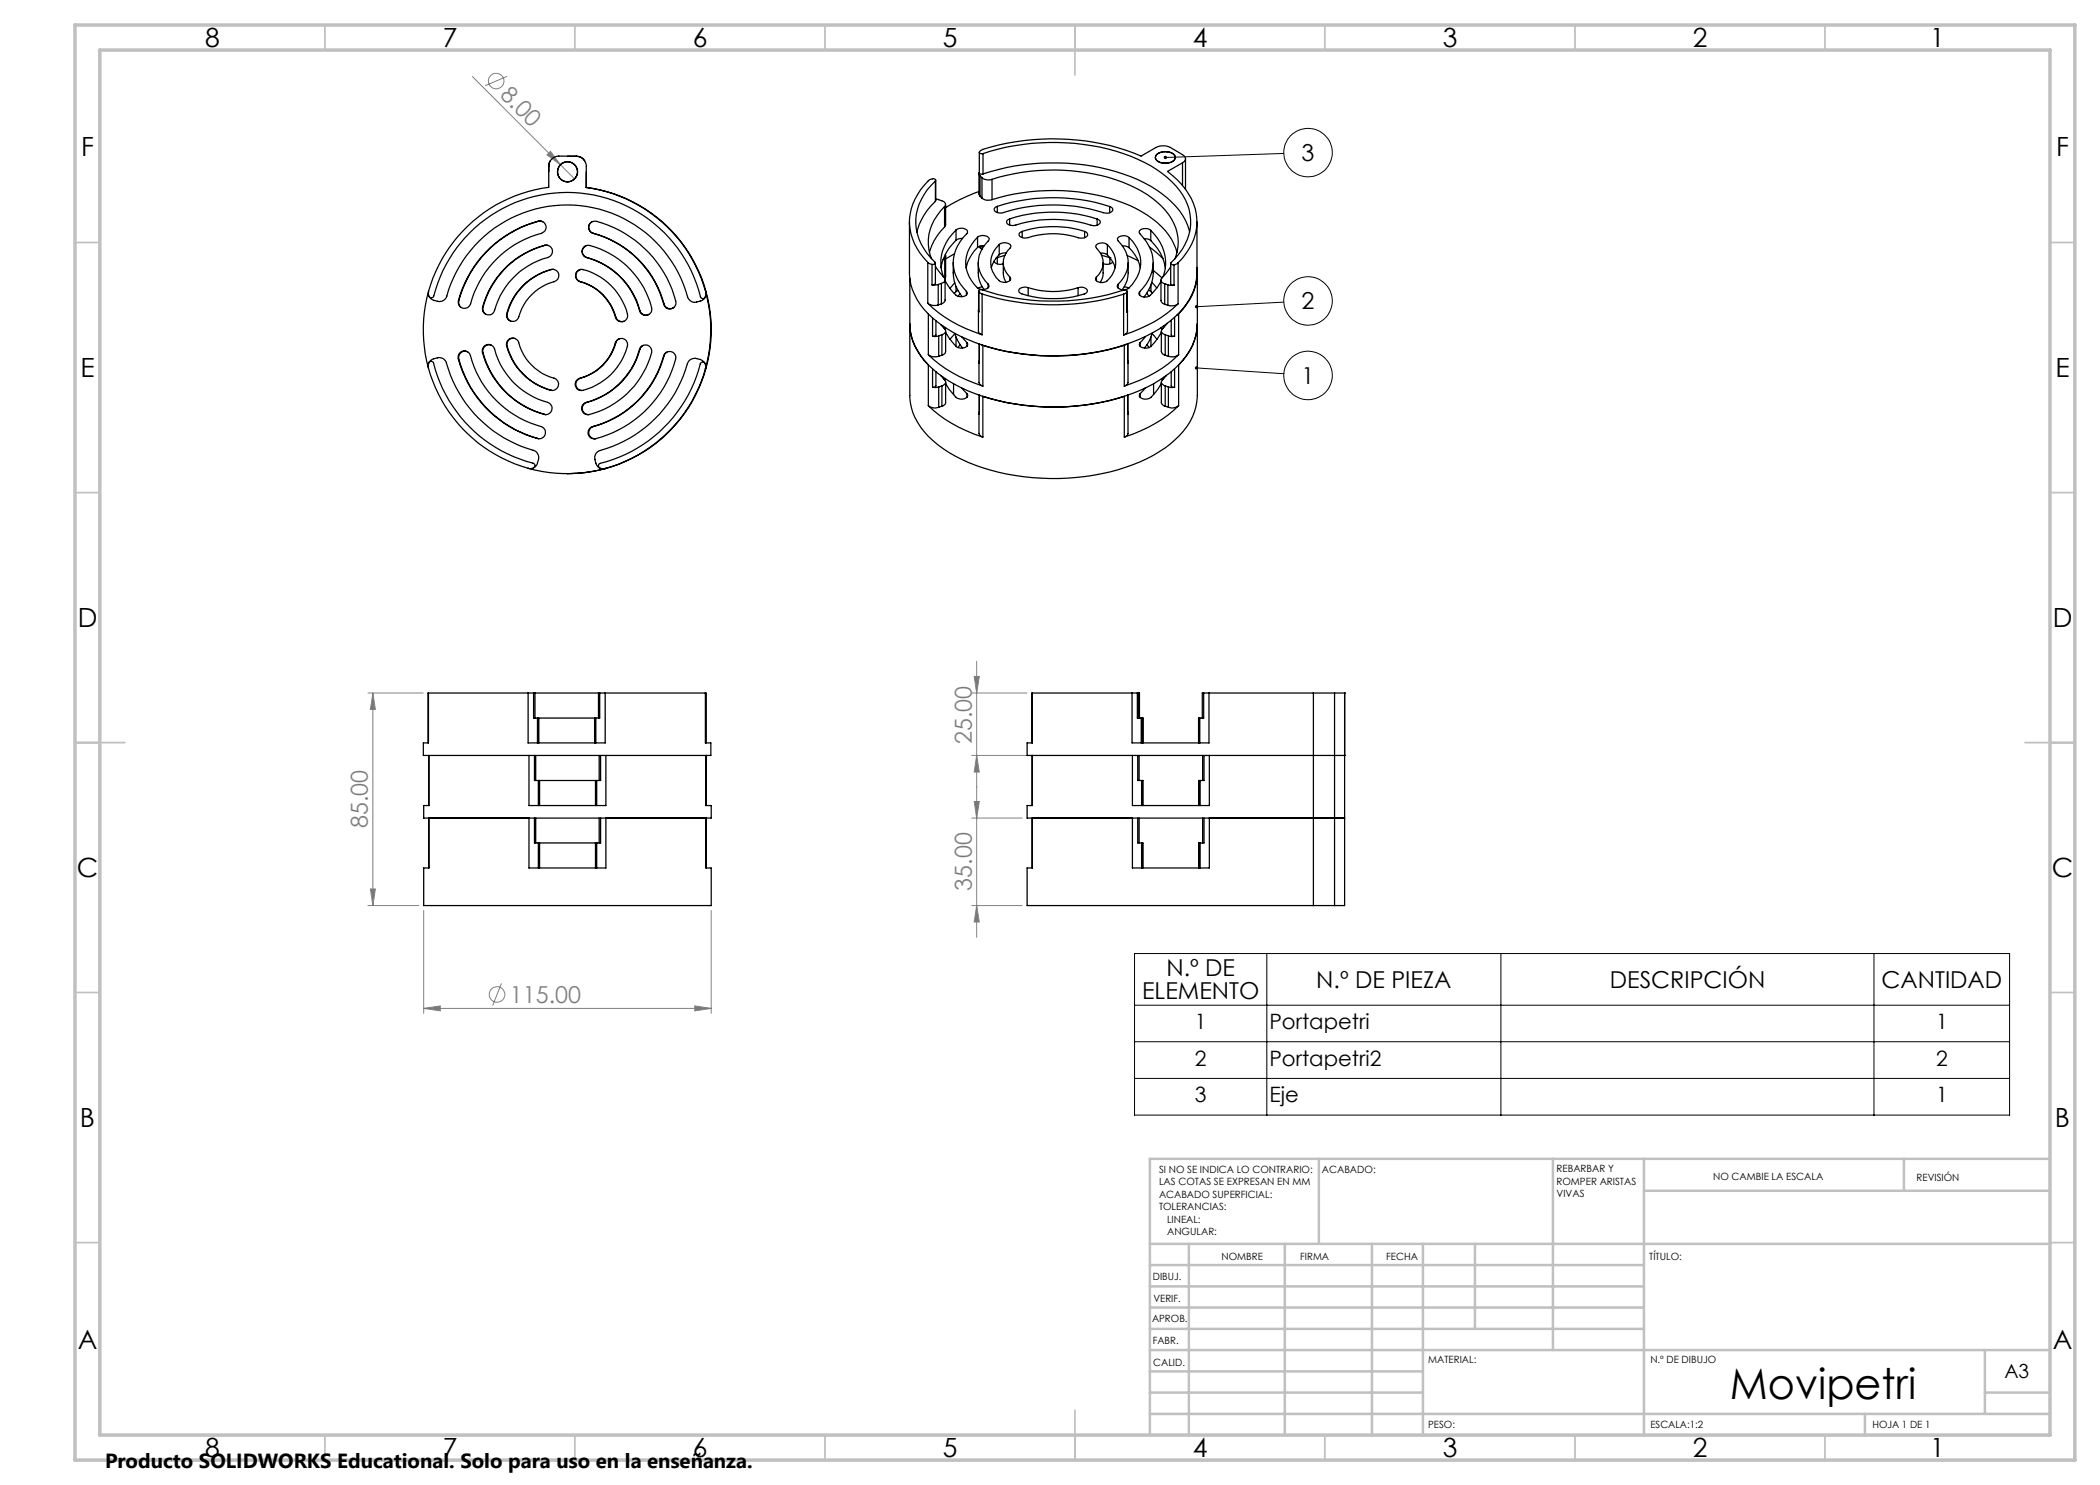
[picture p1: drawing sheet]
<svg xmlns="http://www.w3.org/2000/svg" width="420mm" height="297mm" viewBox="0 0 420 297" stroke-linecap="round" stroke-linejoin="round" font-family="sans-serif">
<g fill="none" stroke="#808080" stroke-width=".2">
<path d="M94.5 15.3l17.6 17.6M101.4 15.3l-4.4 1.8M109.4 31l.7-.7 2 2.6zM112.1 32.9l2.8 2.9M73.6 138.6h11M74.6 138.6l.5 3.3h-1zM74.6 138.6v42.5M194.3 138.6h11.1M194.8 135.3h1.1l-.6 3.3zM195.3 132.3v55.2M194.3 151.1h11.1M195.3 151.1l.6 3.3h-1.1z"/>
<path d="M74.1 177.8h1l-.5 3.3zM194.3 163.6h10.1M194.8 160.3h1.1l-.6 3.3zM73.6 181.1h10.1M84.7 182.1v20.6M100.3 196.7l-1.8 4.4M142.2 182.1v20.6M194.3 181.1h10.1M195.3 181.1l.6 3.3h-1.1zM84.7 201.7l3.4-.5v1zM84.7 201.7h57.5M139 201.2l3.2 .5-3.2 .5z"/>
<circle cx="99.2" cy="16.2" r="1.55"/>
<circle cx="99.4" cy="198.9" r="1.56"/>
</g>
<g fill="none" stroke="#000" stroke-width=".2">
<path d="M256.8 30.7l-23.7 .8M239.3 73.6l17.5 1.2M256.8 60.4l-17.5 .9M226.9 190.7h175v32.3h-175zM253.4 190.7v32.3M300.2 190.7v32.3M374.8 190.7v32.3M226.9 201h175M226.9 208.3h175M226.9 215.7h175"/>
<circle cx="261.6" cy="30.5" r="4.8"/>
<circle cx="261.6" cy="75.1" r="4.8"/>
<circle cx="261.6" cy="60.2" r="4.8"/>
</g>
<g fill="none" stroke="#c0c0c0" stroke-width=".35">
<path d="M65 5v5M115 5v5M165 5v5M215 5v10M265 5v5M315 5v5M365 5v5M15 48.5h5M410 48.5h5M15 98.5h5M410 98.5h5M15 148.5h10"/>
<path d="M405 148.5h10M15 198.5h5M410 198.5h5M15 248.5h5M410 248.5h5M65 287v5M115 287v5M165 287v5M215 282v10M265 287v5M315 287v5M365 287v5"/>
</g>
<g fill="none" stroke="#c0c0c0" stroke-width=".5">
<path d="M263.8 231.8v17M310.6 231.8v38.2M328.8 231.8v55.2M328.8 238.2h81.2M380.8 231.8v6.4M410 231.8h-180v55.2M230 248.8h180M230 257.3h98.8M230 253h98.8M237.8 248.8v38.2M257 248.8v38.2M274.4 248.8v38.2"/>
<path d="M284.6 248.8v38.2M295 248.8v17M230 265.8h98.8M230 261.5h98.8M230 278.5h54.6M230 274.3h54.6M230 270h180M397 278.5h13M397 270v12.8M230 282.8h180M373 282.8v4.2"/>
</g>
<path d="M15 5h400v287h-400zM20 10h390v277h-390z" fill="none" stroke="#c0c0c0" stroke-width=".7"/>
<path d="M232.9 31.2l-.2 .3h.4h-.4a.34 .34 0 0 0 .4 .3 .34 .34 0 0 0 .3-.4 .34 .34 0 0 0-.5-.2zM239.1 61.1l-.1 .2h.3h-.3a.34 .34 0 0 0 .4 .4 .34 .34 0 0 0 .2-.5 .34 .34 0 0 0-.5-.1zM239.1 73.3l-.1 .3h.3h-.3a.33 .33 0 0 0 .4 .3 .33 .33 0 0 0 .2-.5 .33 .33 0 0 0-.5-.1z" fill="#000"/>
<g fill="#808080">
<path d="M109.4 31l.7-.7 2 2.6z"/>
<path d="M84.7 201.7l3.4-.5v1zM139 201.2l3.2 .5-3.2 .5z"/>
<path d="M195.3 181.1l.6 3.3h-1.1zM194.8 160.3h1.1l-.6 3.3z"/>
<path d="M74.6 138.6l.5 3.3h-1zM74.1 177.8h1l-.5 3.3zM194.8 135.3h1.1l-.6 3.3zM195.3 151.1l.6 3.3h-1.1z"/>
</g>
<g fill="none" stroke="#000" stroke-width=".25">
<path d="M109.7 33.2v4.3a28.8 28.8 0 0 0-24 20.7M110.1 32.1l-.4 1.1M113.5 31.3h1.8M115.3 31.3l-3.5-.1a2.05 2.05 0 0 0-2.1 2M115.3 31.3a1.99 1.99 0 0 1 2 2l-.1 4.2M115.3 31.3a2 2 0 0 1 1.6 .9M117.2 37.5a28.8 28.8 0 0 1 23.9 20.9M117.3 37.5a28.6 28.6 0 0 1 23.9 20.8M117.3 34.4v3.1M187.1 36.2a.48 .48 0 0 0-.3-.5 .48 .48 0 0 0-.6 .1l-.3 .2a10.8 10.8 0 0 0-.3 16.5M187.1 36.2a10.4 10.4 0 0 0-2.9 12.6 15.5 15.5 0 0 0 2.8 3.8l-.1 .2-.5 .1M187.1 36.2v4.1"/>
<path d="M187.1 36.1v4.2M187.1 39.8l1.2 .3a.71 .71 0 0 1 .7 .4 .71 .71 0 0 1-.1 .8M195.8 38.3l-.9 .3a33.2 33.2 0 0 0-5.8 2.9M195.8 34.7v4.1l.2 .5M195.9 34.5l-.1 .4 .2 .3M195.9 30.5v4.1l.4 .3 .3-.1M196 39.3l.4 .3M196 35.2l.4 .3M196 35.2v4.1M196.4 39.6a1.98 1.98 0 0 0 2 .3M196.4 35.5a2.09 2.09 0 0 0 2 .4M196.4 35.5v4.1"/>
<path d="M196.6 30.7a.42 .42 0 0 1-.5 .1 .42 .42 0 0 1-.2-.5l.2-.2a46.5 46.5 0 0 1 32.1 1.1l3-1.7a3.4 3.4 0 0 1 2.9 0l2.4 1.4a.85 .85 0 0 1 .6 .8 .85 .85 0 0 1-.6 .9M196.6 30.7a44.6 44.6 0 0 1 30.9 1.2 19.1 19.1 0 0 1 9.6 8.1 10 10 0 0 1-2 11.7l-.9 .8a.38 .38 0 0 0 .1 .5 .38 .38 0 0 0 .5-.1M196.6 34.8a44 44 0 0 1 32.3 1.8 17.4 17.4 0 0 1 8.6 8.4l.4 1.4M196.6 30.7v4.1M198.4 39.9a40.4 40.4 0 0 1 28.8 1.8 15.4 15.4 0 0 1 8 8l.2 .8M198.4 35.9a40.4 40.4 0 0 1 27.6 1.1 17 17 0 0 1 8.8 7.7 8.4 8.4 0 0 1 .2 7M198.4 35.9v4M231.4 30.8a2.88 2.88 0 0 1 3.5 .2 .95 .95 0 0 1-.7 1.5 2.71 2.71 0 0 1-3-.6 .81 .81 0 0 1 .2-1.1zM236.5 32.6l-3 1.7a13.3 13.3 0 0 1 5.9 9.4 11.2 11.2 0 0 1-3.8 8.9M236.5 32.6v4.5M237.1 31.7v6.2M85.7 58.2v.7l.1 .4"/>
<path d="M85.7 58.2a28.8 28.8 0 0 0 0 15.4M85.8 59.3a.5 .5 0 0 0 .5 .2 .5 .5 0 0 0 .4-.3 27.5 27.5 0 0 1 26.9-20.7 27.5 27.5 0 0 1 26.6 21l.2 .2h.3l.3-.3M85.8 59.3l.6 .6a2.64 2.64 0 0 0 2.3 .2l.2-.1a2.7 2.7 0 0 0 .8-2 25 25 0 0 1 24.6-17 25 25 0 0 1 23.3 18.6l.4 .5a2.11 2.11 0 0 0 2.4 0l.6-.7M97.1 50.5a22.2 22.2 0 0 1 10.9-6.3 1.26 1.26 0 0 1 1.2 1.1 1.26 1.26 0 0 1-.9 1.4 20.2 20.2 0 0 0-14.3 14.3 1.24 1.24 0 0 1-1.6 .6 1.24 1.24 0 0 1-.7-1.5 22.8 22.8 0 0 1 5.4-9.6zM100.7 54a17.6 17.6 0 0 1 8.5-5 1.26 1.26 0 0 1 1.3 1.1 1.26 1.26 0 0 1-.9 1.4 15.2 15.2 0 0 0-10.8 10.8 1.24 1.24 0 0 1-1.5 .6 1.24 1.24 0 0 1-.8-1.5 17.4 17.4 0 0 1 4.2-7.4zM104.6 57.1a12.2 12.2 0 0 1 5.9-3.2 1.26 1.26 0 0 1 1.3 1 1.26 1.26 0 0 1-1 1.4 10.2 10.2 0 0 0-7.2 7.3 1.24 1.24 0 0 1-1.5 .6 1.24 1.24 0 0 1-.7-1.5 12.4 12.4 0 0 1 3.2-5.6zM107.7 44.3h.8M107.7 44.3a22.3 22.3 0 0 0-16 16.2l.2 .6 .2 .4M109 49.1h.6M109 49.1a17.5 17.5 0 0 0-12.4 12.7l.1 .5 .5 .5M110.7 53.9a12.1 12.1 0 0 0-9.3 9.1v.4a1.17 1.17 0 0 0 .8 .8M115.3 54.4l.2-.2a1.11 1.11 0 0 1 1.2-.3 12 12 0 0 1 8.8 9.5 1.26 1.26 0 0 1-1.2 1 1.26 1.26 0 0 1-1.2-1 10.2 10.2 0 0 0-7.4-7.2l-.5-.6-.1-.6z"/>
<path d="M116.2 53.9a1.25 1.25 0 0 0-1 1.2 1.25 1.25 0 0 0 .9 1.2 10 10 0 0 1 7.2 7.4 1.33 1.33 0 0 0 1.5 .6M116.8 49.4a1.15 1.15 0 0 1 1.2-.3 17.3 17.3 0 0 1 12.4 12.7 1.24 1.24 0 0 1-1.1 1.3 1.24 1.24 0 0 1-1.4-.9 15 15 0 0 0-10.8-10.8 1.26 1.26 0 0 1-.3-2zM117.4 49.1a1.24 1.24 0 0 0-1 1.2 1.24 1.24 0 0 0 1 1.2M117.4 51.5a15.2 15.2 0 0 1 10.7 10.9l.2 .2a1.23 1.23 0 0 0 1.5 .3M118.1 44.5l.3-.2a2.42 2.42 0 0 1 2.1 .3 22.3 22.3 0 0 1 14.7 15.9 1.24 1.24 0 0 1-1.1 1.3 1.24 1.24 0 0 1-1.3-.9 20.2 20.2 0 0 0-14.4-14.3 1.26 1.26 0 0 1-.3-2.1zM118.4 44.3a1.26 1.26 0 0 0-.6 1.3 1.26 1.26 0 0 0 .9 1.1M118.7 46.7a20.2 20.2 0 0 1 14.2 14.4l.7 .6a1.17 1.17 0 0 0 1.2-.2M141.1 58.4l-.1 1M141.1 58.4a28.3 28.3 0 0 1 0 15.4M141.2 58.3l.1 .5M141.2 58.3a28.4 28.4 0 0 1 0 15.4M181.9 44.4v10.2a12.6 12.6 0 0 0 5.5 9.7 35.3 35.3 0 0 0 19 6.7 42.7 42.7 0 0 0 25.3-5.1 15.5 15.5 0 0 0 7.4-9l.3-2v-10.5"/>
<path d="M185.6 52.5l.8 .4M185.6 52.5v8.1M186.4 52.9v4.1M187.1 52.6v4.1l-.3 .2-.4 .1M187.1 40.3a12.4 12.4 0 0 0-3.7 6.1M187.1 53.2l1.7 2.3a.71 .71 0 0 1 .1 .8 .71 .71 0 0 1-.6 .4M187.6 56.9l-1.2 .1M187.6 56.9v4.1M188.3 56.7l-.7 .2M188.3 56.7v4.1M188.9 45.4a11.1 11.1 0 0 0-3 5.1M188.9 41.3a9.4 9.4 0 0 0-2.6 10.4"/>
<path d="M188.9 41.3v4.1M188.9 51.6l-.3 .3M189 55.9v4.2l-.3 .4-.4 .3M189 56.2l.2 .3a7 7 0 0 0 2.5 2.8h.4a.97 .97 0 0 0 1.3-.8l-.1-.2M189.1 50.9v.4l-.2 .3M189.1 40.9v4.1l-.2 .4M189.1 51.1v4.2l-.2 .4v-4.1M190.6 52.5a8.6 8.6 0 0 0 1.8 6.8M190.9 50.8l-1.8 1M191 56.5l-1 1.2M191.2 46a1.54 1.54 0 0 1 2.3 .3v.2a7.9 7.9 0 0 0-2.4 8.6 9.9 9.9 0 0 0 2.2 3.2M191.2 46a8.5 8.5 0 0 0-2.5 9.3"/>
<path d="M191.2 48a9.7 9.7 0 0 0-3 5.5M191.2 46v2M191.2 57.3v1M191.2 58.3l-.3 .4M191.6 58.1l-.4 .2M192 58.7l-.4 .6M192.5 47.7l-.7 .1-.6 .2M193.3 58.3v.7M195.5 47.4a1.67 1.67 0 0 1 2.3 .3v.3a5.8 5.8 0 0 0-1.7 6.7l1.5 2.1M195.5 47.4a6.6 6.6 0 0 0-1.2 8.7 3 3 0 0 0 1.7 1.8h.8a.85 .85 0 0 0 1-.9l-.2-.2M195.5 49.5a8 8 0 0 0-2.3 4M195.5 47.4v2.1"/>
<path d="M195.7 52.5a7.2 7.2 0 0 0 .8 5l.3 .4M195.7 58.2v8l.3 .5 .4 .3M195.8 58.3l.6 .5M195.8 58.3a.44 .44 0 0 1 .7-.3 46.4 46.4 0 0 0 28.6 0l.3 .2v.1M195.8 58.3v4.1M195.8 49.3l.2 .2M196 49.2v.3M196 49.5l.4 .4M196.4 49.1v.7M196.4 58.8a47.8 47.8 0 0 0 28.3 0M196.4 58.8v8.2M196.5 57.4l-.9 .3"/>
<path d="M196.8 49.1l-.7 .1-.6 .3M197.6 56.8v.8M198.8 52.2l.1 .1a1.63 1.63 0 0 0 1.8 .5M199.5 41.3a.64 .64 0 0 0-.6 .7 1.58 1.58 0 0 0 1.8 .5 33.8 33.8 0 0 1 20.4 .1h.3a1.03 1.03 0 0 0 1.2-.8l-.7-.5M199.5 41.3a36.9 36.9 0 0 1 22.4 0M199.5 51.5l-.3 .1M199.5 41.3v1.2M199.5 51.5v1.3M199.8 48.9a1.63 1.63 0 0 1 2.4 .3l-.1 .2a3.9 3.9 0 0 0-.1 6M199.8 48.9a4.6 4.6 0 0 0 .6 7.5 1.5 1.5 0 0 0 1.7-.6l-.1-.4M199.8 50.9a5.5 5.5 0 0 0-1.5 2.6M199.8 48.9v2"/>
<path d="M200.7 52.5a5.8 5.8 0 0 0 .4 3.8l.1 .2M201 51.1l-1.5 .4M201.2 50.6l-.8 .1-.6 .2M201.9 43.8a.64 .64 0 0 0-.6 .7 .64 .64 0 0 0 .7 .5 3.7 3.7 0 0 0 2.3-.3 26 26 0 0 1 14.2 .4 1.19 1.19 0 0 0 1.6-.8l-.7-.5M201.9 43.8a28.7 28.7 0 0 1 17.5 0M201.9 43.8v1.2M202 55.4v.7M204.4 46.3a.64 .64 0 0 0-.6 .8 1.58 1.58 0 0 0 1.9 .4 16.7 16.7 0 0 1 10.3 .1 1.13 1.13 0 0 0 1.5-.8l-.3-.4-.3-.1M204.4 46.3a20.8 20.8 0 0 1 12.5 0M204.4 46.3v1.2M205.6 57.5l-.7-.1a.98 .98 0 0 0-1.1 .8v.3a16.9 16.9 0 0 0 8.6 1.2l2.3-.3 2.2-.6a.61 .61 0 0 0 .4-1 1.66 1.66 0 0 0-1.7-.3M205.6 57.5a16.4 16.4 0 0 0 10 0"/>
<path d="M205.6 57.5v1.6M215.6 57.5v1.7M216.9 46.3v1.3M219.3 55.4v.8M219.4 43.8v1.2M220.1 50.7h.8l.6 .3M220.3 51l1.7 .5M220.6 52.5a5.5 5.5 0 0 1-.5 3.9v.1M221.5 48.9a1.67 1.67 0 0 0-2.4 .3l.1 .3a3.9 3.9 0 0 1 .1 5.9M221.5 48.9a4.6 4.6 0 0 1-.6 7.5 1.5 1.5 0 0 1-1.8-.5l.2-.5M221.5 51a6 6 0 0 1 1.5 2.5M221.5 48.9v2.1"/>
<path d="M221.9 41.3v1.2M222 51.5h.1M222 51.5v1.3M222.5 52.3a1.64 1.64 0 0 1-1.9 .4M223.6 56.9v.7M224.5 49.2h.7l.6 .3M224.7 58.8v8.2M224.9 57.4l.8 .2M225.4 58.3l-.7 .5M225.4 58.3v4.1M225.4 51.1l2.2 1M225.6 52.5v2.1a5.3 5.3 0 0 1-1.2 3.4"/>
<path d="M225.8 47.5a1.59 1.59 0 0 0-2.3 .3v.2a5.8 5.8 0 0 1 1.2 7.5l-1.1 1.4M225.8 47.5a6.4 6.4 0 0 1-.6 10.4 1.45 1.45 0 0 1-1.8-.6l.2-.4M225.8 49.5a7.7 7.7 0 0 1 2.3 4M225.8 47.5v2M227.9 58.3v.8M228.8 47.8a1.51 1.51 0 0 1 1.4 .3M229.4 58.6l.4 .7M229.7 58.1l.5 .2M229.9 49.5l2.7 2.2M230.2 46.1a1.59 1.59 0 0 0-2.4 .3l.1 .2a8.6 8.6 0 0 1 2.7 6.8 8.9 8.9 0 0 1-2.7 4.9M230.2 46.1a8.6 8.6 0 0 1 2.4 9.2M230.2 48.1a9.7 9.7 0 0 1 2.9 5.4"/>
<path d="M230.2 46.1v2M230.2 58.3l.3 .3M230.2 57v1.3M230.4 56.5l1 1.1M230.6 52.5a8.9 8.9 0 0 1-1.8 6.9M230.6 54.1l1.8 1.5M232.2 56.3l-1.4 1.9a1.92 1.92 0 0 1-2.7 1 .51 .51 0 0 1-.2-.9M232.2 56v4.1l.3 .5 .4 .3M232.4 55.6a.71 .71 0 0 0-.1 .8 .71 .71 0 0 0 .6 .4M232.9 56.8l.7 .2M232.9 56.8v4.1M233.6 57h1.2"/>
<path d="M233.6 57v4.1M234.1 52.7v4.1l.1 .2h.6M234.1 53.4l-1.7 2.2M234.8 52.9v4.1M235.6 52.6l-.8 .3M235.6 52.6v8.1M239.4 53.5a11.3 11.3 0 0 1-3.7 9.3M239.5 54.6v24.5a12 12 0 0 1-4.5 8.8 32 32 0 0 1-16.4 7.2 45.9 45.9 0 0 1-26.3-3.2 19.3 19.3 0 0 1-9.3-8.4 10.7 10.7 0 0 1-1-4.4v-23.4M85.7 73.6a28.7 28.7 0 0 0 19.9 20.1M85.8 72.5l-.2 .7 .1 .4M85.8 72.5a.48 .48 0 0 1 .5-.3 .48 .48 0 0 1 .4 .4 27.8 27.8 0 0 0 20.2 20.2l.1 .3-.3 .5M85.8 72.5l.4-.5 .4-.2a1.73 1.73 0 0 1 2.7 .8 25.7 25.7 0 0 0 17.9 17.7 1.96 1.96 0 0 1 .2 2.6l-.7 .7"/>
<path d="M91.9 70.6a1.25 1.25 0 0 1 2.2 .5 20.2 20.2 0 0 0 14.3 14.3 1.24 1.24 0 0 1 .6 1.6 1.24 1.24 0 0 1-1.5 .7 22.2 22.2 0 0 1-15.9-16.3zM93.5 70.4a1.26 1.26 0 0 0-1.3 .1 1.26 1.26 0 0 0-.4 1.3 22.4 22.4 0 0 0 16 15.9M96.8 69.4a1.23 1.23 0 0 1 1.2-.5 1.23 1.23 0 0 1 .9 .9 15.1 15.1 0 0 0 10.8 10.8 1.24 1.24 0 0 1 .6 1.5 1.24 1.24 0 0 1-1.5 .8 17.3 17.3 0 0 1-12.4-12.7zM98.2 69a1.25 1.25 0 0 0-1.6 1.5 17.5 17.5 0 0 0 12.5 12.4M101.8 67.8a1.29 1.29 0 0 1 2 .7 10.2 10.2 0 0 0 7.3 7.2 1.27 1.27 0 0 1 .5 1.6 1.27 1.27 0 0 1-1.5 .8 12.6 12.6 0 0 1-8.8-9.2l.1-.6zM103 67.7a1.25 1.25 0 0 0-1.6 1.5 12.5 12.5 0 0 0 9.1 8.9M115.4 75.9l.3-.1a10.2 10.2 0 0 0 7.5-7.5 1.24 1.24 0 0 1 1.5-.5 1.24 1.24 0 0 1 .8 1.4 12.3 12.3 0 0 1-9.2 8.9 1.26 1.26 0 0 1-1.2-.8 1.26 1.26 0 0 1 .3-1.4zM123.9 67.7l-.2 .2a1.87 1.87 0 0 0-.8 1.5 10.4 10.4 0 0 1-7.1 6.4 1.24 1.24 0 0 0-.6 1.4 1.24 1.24 0 0 0 1.2 .9M128.7 69.1h-.2a2.34 2.34 0 0 0-.8 1.8 15 15 0 0 1-10.6 9.7 1.27 1.27 0 0 0-.6 1.4 1.27 1.27 0 0 0 1.3 .9M133.4 70.4a2.24 2.24 0 0 0-.9 1.9 20.1 20.1 0 0 1-14.1 13.1 1.26 1.26 0 0 0-.6 1.5 1.26 1.26 0 0 0 1.3 .9M141 72.7a.52 .52 0 0 0-.5-.3 .52 .52 0 0 0-.4 .4 27.7 27.7 0 0 1-20.3 20l-.1 .4 .2 .4M141 72.7l.1 .5v.6"/>
<path d="M141 72.7l-.7-.7a1.99 1.99 0 0 0-2.6 .2 26.9 26.9 0 0 1-7.6 12.4 27.4 27.4 0 0 1-10.6 5.7 2.16 2.16 0 0 0-.1 2.8l.5 .5M141.1 73.8a28.8 28.8 0 0 1-20.1 19.9M141.2 73.7a28.7 28.7 0 0 1-20 20M141.3 73.2l-.1 .5M185.6 60.6a26.5 26.5 0 0 0 10.8 6.4M185.6 60.6a2.23 2.23 0 0 0 2 .4M185.7 70.9a27.4 27.4 0 0 0 10.9 6.3M185.7 70.9a2.11 2.11 0 0 0 2 .4M185.7 62.8v8.1M186.5 63.6v3.6M186.5 73.8v3.7M187.2 64.2v2.8l-.4 .3-.3-.1"/>
<path d="M187.2 74.3v2.9l-.3 .2-.4 .1M187.7 67.2l-.6 .1-.6-.1M187.7 77.4l-1.2 .1M187.7 67.2v4.1M187.7 77.4v4.1M188.1 75.1l.8 .9a.73 .73 0 0 1 .1 .8 .73 .73 0 0 1-.6 .4M188.1 64.9l.8 .9M188.3 60.8l-.7 .2M188.4 71l-.7 .3M188.4 67l-.7 .2M188.4 67v4M188.4 77.2v4"/>
<path d="M188.4 77.2l-.7 .2M188.6 75.4l.1 .4M188.6 65.2l.1 .4M188.9 65.8a.71 .71 0 0 1 .1 .8 .71 .71 0 0 1-.6 .4M188.9 65.5v.3M189 75.7l-.1 .2M189.1 66.2v4.1l-.1 .4-.6 .3M189.1 66.5l.7 1.1 1.4 1.7M189.1 65.6l-.1 .2M189.1 76.4v4.2l-.1 .3-.6 .3M189.1 76.7a9.5 9.5 0 0 0 2.4 3l.3 .1a1.24 1.24 0 0 0 1.7-.9l-.1-.2M190.7 76.7v2.2"/>
<path d="M191 66.7a8.4 8.4 0 0 0 1.5 2.9M191 66.7l-1 1.2M191.2 67.4v1.9M192 68.9l-.4 .6M192.4 67.4l1 1.1M192.4 77.6l1 1.1M193.4 68.5a.72 .72 0 0 1-.1 .9 .72 .72 0 0 1-.8 .2h-.7l-.6-.3M193.4 68.5v.8M193.4 78.7v.8M195.7 61.9l.1 .5M195.7 62.3l.1 .1M195.8 72.4v4.1l.3 .5 .5 .2"/>
<path d="M195.9 68.8v3.9v-.5M195.9 79v3.9M196.3 69l.3 .1M196.6 69.1a48.2 48.2 0 0 0 28.3 0M196.6 69.1v8.1M224.9 69.1v8.1M225.2 68.9l-.3 .2M225.4 61.9v.5M225.5 62.2v4.1l-.3 .5-.5 .2M225.6 72.2l-.1 .5M225.6 72.6l-.1 .1M225.6 68.8l-.1 3.9"/>
<path d="M225.6 79l-.1 3.9M225.6 72.4v4.1l-.1 .4-.6 .3M228 68.5a.5 .5 0 0 0 .2 .9l1 .2 1-.3M228 68.5v.8M228 78.7v.8M229 77.6l-1 1.1M229.1 67.3l-1.1 1.2M229.4 68.9l.4 .6M230.2 67.4v1.9M230.4 66.7l1 1.2M230.5 66.6a7.4 7.4 0 0 1-1.6 3M230.7 76.7v2.2"/>
<path d="M232.2 65.6l.2 .2M232.3 66.5l-.7 1.1-1.4 1.7M232.3 66.2v4.1l.3 .5 .4 .2M232.3 76.7a7.2 7.2 0 0 1-2.7 3.1 1.5 1.5 0 0 1-1.7-.6l.1-.5M232.3 76.4v4.2l.3 .4 .4 .2M232.4 75.7l.1 .2M232.8 75.4l-.1 .4M232.8 65.1l-.1 .5M232.9 60.9l.7 .2M233 71l.7 .3M233 67l.7 .2M233 67v4"/>
<path d="M233 77.2v4M233 77.2l.7 .2M233.3 75.1l-.8 .9a.73 .73 0 0 0-.1 .8 .73 .73 0 0 0 .6 .4M233.5 64.7l-1 1.1a.71 .71 0 0 0-.1 .8 .71 .71 0 0 0 .6 .4M233.7 67.2l.6 .1 .6-.1M233.7 77.4l1.2 .1M233.7 67.2v4.1M233.7 77.4v4.1M234.2 64.1v2.9l.4 .3 .3-.1M234.2 74.3v2.9l.3 .2 .4 .1M234.9 63.5v3.7M234.9 73.8v3.7"/>
<path d="M235.6 60.7a26.2 26.2 0 0 1-10.9 6.3M235.6 60.7a2.32 2.32 0 0 1-2 .4M235.7 70.9a27 27 0 0 1-10.8 6.3M235.7 70.9a2.06 2.06 0 0 1-2 .4M235.7 62.8l-.3 .2M235.7 62.8v8.1M105.6 93.7a28.8 28.8 0 0 0 15.4 0M106.7 93.6l-.5 .1h-.6M116.5 81a2.57 2.57 0 0 1 1.8-.8 15.2 15.2 0 0 0 9.7-10.6 1.26 1.26 0 0 1 1.6-.5 1.26 1.26 0 0 1 .7 1.5 17.3 17.3 0 0 1-12.7 12.3 1.26 1.26 0 0 1-1.1-1.9zM118 85.6l.3-.2a20.1 20.1 0 0 0 14.5-14.5 1.24 1.24 0 0 1 1.6-.5 1.24 1.24 0 0 1 .7 1.5 22.3 22.3 0 0 1-16.2 15.9 1.24 1.24 0 0 1-1.2-.8 1.24 1.24 0 0 1 .3-1.4zM119.9 93.6l.6 .2 .5-.1M121.2 93.7h-.3"/>
<path d="M121.2 93.7l-4.2 .8-3.6 .3M185.7 81.1v-8.1a11.9 11.9 0 0 1-3.7-8.2 12 12 0 0 0 4.5 9 32.1 32.1 0 0 0 16.6 7 45 45 0 0 0 27.5-4 17 17 0 0 0 8.3-8.8l.5-1.9 .1-1.3a11.7 11.7 0 0 1-3.8 8.2v8.1M185.7 81.1a27.4 27.4 0 0 0 10.9 6.3M185.7 81.1a2.11 2.11 0 0 0 2 .4M188.4 81.2l-.7 .3M195.8 82.6v4.1l.3 .5 .5 .2M195.9 82.8v.1M195.9 82.4v.5M196.6 87.4v-8.1a47.4 47.4 0 0 0 28.3 0v8.1M225.6 82.4l-.1 .5M225.6 82.8l-.1 .1M225.6 82.6v4.1l-.1 .4-.6 .3"/>
<path d="M233 81.2l.7 .3M235.7 81.1a27 27 0 0 1-10.8 6.3M235.7 81.1a2.06 2.06 0 0 1-2 .4M85.7 138.6h19.9M85.7 138.6v10h-1v2.5h36.5M85.7 138.6l-.1 10M105.6 138.6v10h15.4v-10M105.6 138.6h1.1M106.7 138.6v5h.8M106.7 138.6h.3M107 138.6h12.7M107 138.6v5"/>
<path d="M119.7 138.6h.2M119.7 138.6v5M119.9 138.6v5h-.7M119.9 138.6h1.1M121 138.6h20.1M141.1 138.6v10h1.1v2.5h-.9M141.1 138.6h.1M141.1 138.6l.1 10M141.1 138.6v10M206.4 138.6v10h-1v2.5h1M206.4 138.6h20M206.4 138.6v10"/>
<path d="M226.4 138.6v10h15.4v-10M226.4 138.6h1.1M227.5 138.6v5h.7M227.5 138.6h.3M227.8 138.6h.1v5M227.8 138.6v5M240.7 138.6v5h-.7M240.7 138.6h1.1M240.7 138.6h-.2v5M241.8 138.6h20.9M262.7 138.6v42.5M262.7 138.6h4.2"/>
<path d="M266.9 138.6h2M266.9 138.6v42.5M268.9 138.6h.1M268.9 138.6v42.5h-2M85.7 151.1v10M85.8 151.1v10h-1.1v2.5h57.5v-2.5h-1v-10M105.8 151.1v10h15.4v-10M106.9 151.1v5h.8M107.1 151.1v5M107.5 143.6v5M107.5 143.6h.2M107.7 156.1v5"/>
<path d="M107.7 156.1h.1M107.7 143.6v5M107.7 143.6h11.2M107.8 156.1h.1M107.8 156.1v5M107.9 156.1h11.2M107.9 156.1v5M118.9 143.6h.1M118.9 143.6v5M119 143.6v5M119 143.6h.2M119.1 156.1h.1"/>
<path d="M119.1 156.1v5M119.1 156.1h.2M119.2 143.6v5M119.3 156.1v5M119.8 151.1v5M120.1 151.1v5h-.8M121.2 151.1h20M141.2 151.1h.1M141.3 151.1v10M206.4 151.1h.1M206.4 151.1v10M206.5 151.1v10h-1.1v2.5h57.3"/>
<path d="M206.5 151.1h20M226.5 151.1h15.4M226.5 151.1v10h15.4v-10M227.5 151.1v5h.8M227.8 151.1v5M228.2 143.6h.3M228.2 143.6v5M228.3 156.1h.3l-.1 5M228.3 156.1v5M228.5 143.6v5M228.5 143.6h.1v5M239.7 143.6v5"/>
<path d="M239.7 143.6h.3M239.8 156.1h.1M239.8 156.1v5M239.8 156.1h.2M240 143.6v5M240 156.1v5M240.5 151.1v5M240.8 151.1v5h-.8M241.9 151.1h27M268.9 151.1h.1M85.7 163.6v10M85.8 163.6h20v10h15.4v-10h20v10h1v7.5h-57.5v-7.5h1.1z"/>
<path d="M106.9 163.6v5h.8M107.1 163.6v5M107.7 168.6v5M107.7 168.6h.1M107.8 168.6h.1M107.8 168.6v5M107.9 168.6h11.2M107.9 168.6v5M119.1 168.6h.1M119.1 168.6v5M119.1 168.6h.2M119.3 168.6v5"/>
<path d="M119.8 163.6v5M120.1 163.6v5h-.8M141.3 163.6v10M206.4 163.6v10M227.5 163.6v5h.8M227.8 163.6v5M228.3 168.6h.3l-.1 5M228.3 168.6v5M239.8 168.6h.1M239.8 168.6v5M239.8 168.6h.2M240 168.6v5"/>
<path d="M240.5 163.6v5M240.8 163.6v5h-.8M262.7 163.6h6.2M262.7 163.6h-20.8v10h-15.4v-10h-20v10h-1.1v7.5h57.3M262.7 181.1h4.2"/>
<circle cx="113.5" cy="34.4" r="2"/>
</g>
<text font-size="8.5" x="346" y="279.7">Movipetri</text>
<g font-size="5.3">
<text x="41" y="9.5">8</text>
<text x="88.5" y="9.5">7</text>
<text x="138.5" y="9.5">6</text>
<text x="188.5" y="9.5">5</text>
<text x="238.5" y="9.5">4</text>
<text x="288.5" y="9.5">3</text>
<text x="338.5" y="9.5">2</text>
<text x="386" y="9.5">1</text>
<text x="16.2" y="31.2">F</text>
<text x="411.2" y="31.2">F</text>
<text x="16.1" y="75.5">E</text>
<text x="411.1" y="75.5">E</text>
<text x="15.5" y="125.5">D</text>
<text x="410.5" y="125.5">D</text>
<text x="15.4" y="175.5">C</text>
<text x="410.4" y="175.5">C</text>
<text x="16" y="225.5">B</text>
<text x="411" y="225.5">B</text>
<text x="15.5" y="269.7">A</text>
<text x="410.5" y="269.7">A</text>
<text x="41" y="291.5">8</text>
<text x="88.5" y="291.5">7</text>
<text x="138.5" y="291.5">6</text>
<text x="188.5" y="291.5">5</text>
<text x="238.5" y="291.5">4</text>
<text x="288.5" y="291.5">3</text>
<text x="338.5" y="291.5">2</text>
<text x="386" y="291.5">1</text>
</g>
<g font-size="4.7" fill="#808080">
<text x="99.9" y="19.2" transform="rotate(45 99.9 19.2)">8.00</text>
<text x="194.3" y="148.8" transform="rotate(-90 194.3 148.8)">25.00</text>
<text x="73.6" y="165.6" transform="rotate(-90 73.6 165.6)">85.00</text>
<text x="194.3" y="178.2" transform="rotate(-90 194.3 178.2)">35.00</text>
<text x="102" y="200.6">115.00</text>
</g>
<g font-size="4.7">
<text x="260.3" y="32.2">3</text>
<text x="260.3" y="61.9">2</text>
<text x="260.3" y="76.8">1</text>
<text x="233.3" y="195.3">N.º DE</text>
<text x="263.3" y="197.5">N.º DE PIEZA</text>
<text x="322" y="197.5">DESCRIPCIÓN</text>
<text x="376.3" y="197.5">CANTIDAD</text>
<text x="228.4" y="199.8">ELEMENTO</text>
</g>
<g font-size="4.2">
<text x="239" y="205.8">1</text>
<text x="253.9" y="205.8">Portapetri</text>
<text x="387.2" y="205.8">1</text>
<text x="239" y="213.1">2</text>
<text x="253.9" y="213.1">Portapetri2</text>
<text x="387.2" y="213.1">2</text>
<text x="239" y="220.5">3</text>
<text x="253.9" y="220.5">Eje</text>
<text x="387.2" y="220.5">1</text>
</g>
<text font-size="4.1" x="21" y="293.7">Producto SOLIDWORKS Educational. Solo para uso en la enseñanza.</text>
<text font-size="3.9" x="400.9" y="275.5">A3</text>
<g font-size="2">
<text x="231.8" y="234.6">SI NO SE INDICA LO CONTRARIO:</text>
<text x="231.8" y="237.1">LAS COTAS SE EXPRESAN EN MM</text>
<text x="231.8" y="239.6">ACABADO SUPERFICIAL:</text>
<text x="264.4" y="234.6">ACABADO:</text>
<text x="311.3" y="234.5">REBARBAR Y</text>
<text x="311.3" y="237">ROMPER ARISTAS</text>
<text x="311.3" y="239.5">VIVAS</text>
<text x="342.6" y="236">NO CAMBIE LA ESCALA</text>
<text x="383.3" y="236.2">REVISIÓN</text>
<text x="231.8" y="242.1">TOLERANCIAS:</text>
<text x="233.4" y="244.6">LINEAL:</text>
<text x="233.4" y="247.1">ANGULAR:</text>
<text x="244.3" y="252">NOMBRE</text>
<text x="260" y="251.9">FIRMA</text>
<text x="277.2" y="251.9">FECHA</text>
<text x="329.9" y="251.9">TÍTULO:</text>
<text x="230.6" y="256.1">DIBUJ.</text>
<text x="230.7" y="260.3">VERIF.</text>
<text x="230.4" y="264.4">APROB.</text>
<text x="230.5" y="268.8">FABR.</text>
<text x="230.7" y="273.1">CALID.</text>
<text x="285.6" y="272.5">MATERIAL:</text>
<text x="330.1" y="272.5">N.º DE DIBUJO</text>
<text x="285.6" y="285.5">PESO:</text>
<text x="330.1" y="285.6">ESCALA:1:2</text>
<text x="374.5" y="285.6">HOJA 1 DE 1</text>
</g>
</svg>
